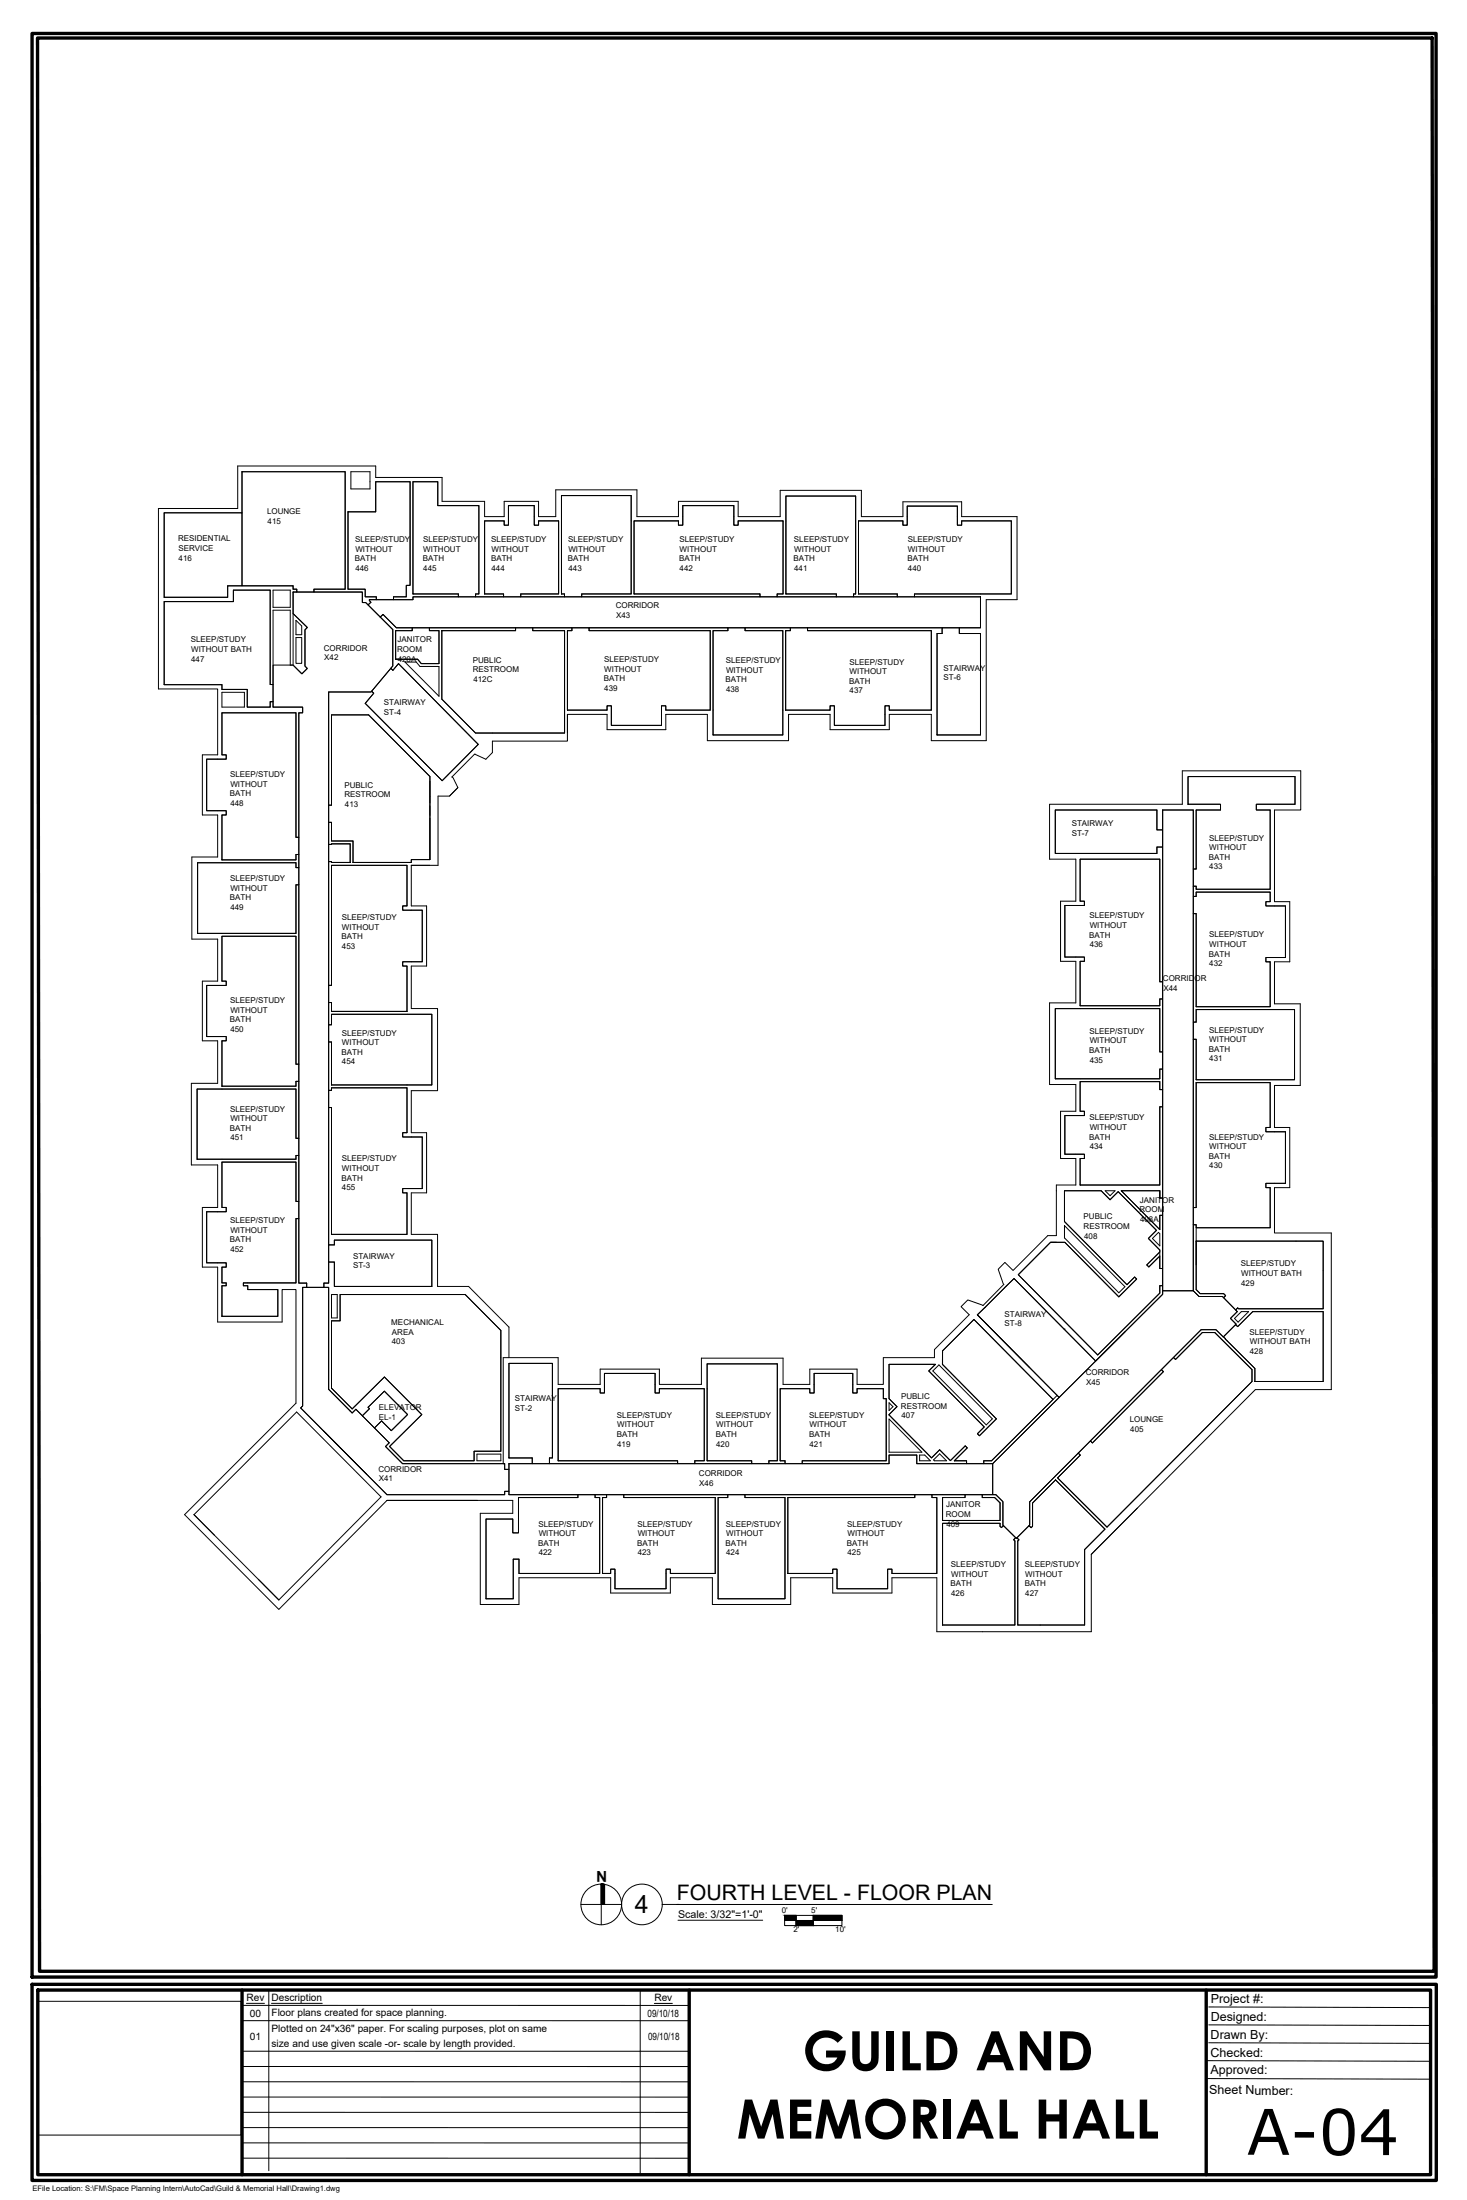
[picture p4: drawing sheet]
<svg xmlns="http://www.w3.org/2000/svg" width="610mm" height="914mm" viewBox="0 0 610 914" stroke-linecap="round" stroke-linejoin="round" font-family="sans-serif">
<!-- layer: 0 -->
<g fill="none" stroke="#000" stroke-width=".42">
<path d="M100.6 196.1h42.8v48.8h-12.9v1.2h20.1v4.3h1.4l.9 1 1.2-1.1M100.6 196.1h42.8v48.8h-12.9v1.2h-7.2v-1.2h-1.5v-1.4h-21.2zM100.6 196.1v17h-32.4v35.2M145.8 196.1h7.9v7.1h-7.9zM68.2 213.1h32.4v30.4h-6v4.8h-26.4zM144.6 212.7v32.2h7.2v3.2h4.6v1.1h-2.9l.6 1.1M144.6 212.7h11.5v-12.5h14.3v43.1h-1.6v4.8h-5.3v1.1h8.1v-1.1h18.9v-1.2h-18.9M156.1 200.2h14.3v43.1h-1.6v4.8h-5.3v1.1h-7.1v-1.1h-4.6v-3.2h-7.2v-32.2h11.5zM171.6 200.2h10.3v10h17.1v36.7h-1.4v1.2h-7.1v-1.2h-18.9zM201.4 216.5h8.1v1.8h1.8v-8.1h10.7v8.1h1.8v-1.8h8.3v30.4h-15.7v1.2h-7.2v-1.2h-7.8zM233.3 206h29v40.9h-20.6v1.2h-7.1v-1.2h-1.3zM263.5 216.5h18.4v1.8h1.8v-8.1h21.2v8.1h1.8v-1.8h18.7v30.4h-2.5v1.2h-7.1v-1.2h-52.3z"/>
<path d="M326.6 206.2h29v40.7h-.9v1.2h-7.2v-1.2h-20.9zM356.7 216.5h18.5v1.8h1.8v-7.9h20.8v7.9h1.8v-1.8h20.6v30.4h-40.2v1.2h-7.1v-1.2h-16.2zM68.2 250h28.8v-4.7h15.3v39.2h1.2v7.2h-1.2v2.2h-9.6v-7.3h-10.5v-2h-24zM113.5 245.3h7.1v7.1h-7.1zM121.8 246.1h1.5v-1.2h-1.5v-1.4h-27.2v4.8h-26.4M121.8 255l5.9 5.8-1 1v15.1l1 .9-2.3 2.3-3.6-3.7h-1.2v-22.8h-7.1v30.9h-1.2v-39.2h-15.3v4.7h-28.8v34.6M121.8 246.1h28.8v4.3h1.4l11.2 11.3v15.1l-9 10.8h-17.6v245.7h-2v1.8h-7.2v-1.8h-3.2v-237h1.6v-2.4h-12.3v-17.5h8.3l3.6 3.7 2.3-2.3-1-.9v-15.1l1-1-5.9-5.8zM121.8 246.1v30.3M123 257.9l2.4 2.3v3.6h-2.4zM153.5 249.2h18.1v-1.1h235.8v12.8h-242.7l-5.5-5.5-1.2 1.1-5.1-5.1 1.2-1.1zM154.1 250.3h.1M171.6 246.9v-46.7h10.3v10h17.1v36.7h-1.4v1.2h11.6v-1.2h-7.8"/>
<path d="M201.4 246.9v-30.4h8.1v1.8h1.8v-8.1h10.7v8.1h1.8v-1.8h8.3v30.4h-15.7v1.2h18.2v-1.2h-1.3M233.3 246.9v-40.9h29v40.9h-20.6v1.2h74.1v-1.2h-52.3M263.5 246.9v-30.4h18.4v1.8h1.8v-8.1h21.2v8.1h1.8v-1.8h18.7v30.4h-2.5v1.2h24.6v-1.2h-20.9M326.6 246.9v-40.7h29v40.7h-.9v1.2h18.2v-1.2h-16.2M356.7 246.9v-30.4h18.5v1.8h1.8v-7.9h20.8v7.9h1.8v-1.8h20.6v30.4h-40.2v1.2h27.4M407.4 248.1v12.8h-8.8v2.4h8.8v42.2h-18M123 265h2.4v10.7h-2.4zM126.9 261.6h.1M162.4 277.8l.9 .8 2.3-2.8 33.1 33.6-15 15.1-31.9-32.2 3.5-4.2-.9-.8zM164.4 274v-11.9h6.9v-1.2h-6.6l-5.5-5.5-1.2 1.1 5.2 5.2v15.1l-.8 1 .9 .8 2.3-2.8 33.1 33.6-15 15.1-31.9-32.2M164.4 262.1h6.9v-1.2h7.1v1.2h4v13.7h-7.3l-1.6-1.8h-9.1zM164.4 274h2.7"/>
<path d="M168.3 275.2h4.7l1.5 1.8h7.9v12.4zM183.6 262.1v28.5l14 14.1h37v-42.6h-13.2v-1.2h16.2v1.2h-1.8v33M183.6 262.1h30.6v-1.2h-35.8v1.2h4v13.7h-7.3l-1.6-1.8h-9.1M183.6 262.1h30.6v-1.2h7.2v1.2h13.2v42.6h-37l-14-14.1zM235.8 262.1h1.8v-1.2h7.2v1.2h50.3v33h-18.4v-1.7h-1.8v8.1h-20.9v-8.1h-1.7v1.7h-16.5zM296.3 262.1h6.2v-1.2h7.1v1.2h15.7v43.4h-29zM326.5 262.1h1.9v-1.2h7.2v1.2h51.4v33h-17.5v-1.7h-1.8v8.1h-21v-8.1h-1.8v1.7h-18.4zM391.5 260.9h7.1v2.4h8.8v42.2h-18v-42.2h2.1zM68.2 284.6h24v2h10.5v7.3h9.6v-2.2h1.2v2.2h12.3v2.4h-1.6v51.7h-1.2v-51.7h-30.8v17.4h1.8v1.8h-8.1v21.5h8.1v1.7h-1.8v18.7M92.2 296.3h30.8v51.7h1.2v7.2h-1.2v2.2h-30.8v-18.7h1.8v-1.7h-8.1v-21.5h8.1v-1.8h-1.8zM92.2 287.8h9.4v6.1h-9.4zM137.8 297.1h15.4l25.4 25.6v34.6h-7.7v1.2h-24.2v-9h-8.9v-7.7h-1.2v-7.1h1.2z"/>
<path d="M151.8 292.3l3.5-4.2-.9-.8-.2 .3h-17.6v47.1h1.2v-37.6h15.4l25.4 25.6v34.6h-7.7v1.2h-24.2M235.8 295.1h16.5v-1.7h1.7v8.1h20.9v-8.1h1.8v1.7h18.4v-33h-50.3v-1.2h57.7v1.2h-6.2v43.4M235.8 296.9v7.8M326.5 295.1h18.4v-1.7h1.8v8.1h21v-8.1h1.8v1.7h17.5v-33h-51.4v-1.2h55.9v2.4h-2.1v42.2M326.5 295.1v-33h1.9v-1.2h-18.8v1.2h15.7v43.4h-29M186.8 330.9l3.5-3.5-2-4.1-.5-.4 9.5-9.5 4.6 2.2 2.7-2.8v-4.8h31.2v-11.1h16.5v6.4h24.4v-6.4h17.2v10.9h33.8v-10.9h17.2v6.4h24.6v-6.4h17.5v10.9h22.8v-58.6h12.8v-34.5h-23v-6.1h-24.4v6.1h-17.3v-10.9h-33.7v10.9h-17.5v-6.3h-24.8v6.3h-17.2v-11.1h-33.8v11.1h-7.1v-6.3h-14.3v6.3h-8.1v-6.3h-17.7v-10h-27.6v-4.7h-57.3v17.6h-33v75.1h24.6v27.3h-6.3v25h6.3v17.5h-10.7v34.1h10.7v17.5h-6.3v24.8h6.3v17.7h-10.9v33.9h10.9v17.7h-6.3v24.8h6.3v22.8h26.8v-13.5h5.8v47.2l-46.3 46.3 39.2 39.4 44.9-45.3M190.3 327.4l-3.5 3.5h-4.8v28.8h-11.1v16.8h6.4v25h-6.4v17.7h10.9v34.1h-10.9v17.5h6.4v25h-6.4v17.3h10.9v21.6h12.9l16.8 16.9v12.7M438.5 336.7h42.2v8.2h2.4v7.2h-2.4v2.6h-42.2zM483.1 336.7h12.8v199.8h-12.8zM483.1 336.7v8.2h-2.4v-8.2h-42.2v18M493.7 334.3v-11.5h44.4v11.5h-16v2.4h5.7v32.9h-30.7v-1.3h-1.2v4.3h1.2v-1.8h30.7v4h-1.8v1.7h8.2v21.5h-8.2v1.8h1.8v18.6h-30.7M493.7 334.3h13.5v2.4h-10.1v24.5h-1.2v-24.5h-12.8"/>
<path d="M493.7 322.8h44.4v11.5h-16v2.4h5.7v32.9h-30.7v-1.3h-1.2v-7.1h1.2v-24.5h10.1v-2.4h-13.5zM82.1 358.6h40.9v2h1.2v7.2h-1.2v20.2h-40.9zM92.2 357.4h30.8v-2.2h1.2v5.4h-1.2v-2h-40.9v29.4M136.6 351h1.2v-.3h7.7v7.8h-7.7v-.4h-1.2zM137.8 359.7h31.3v16.8h-1.8v1.8h8.2v21.4h-8.2v1.8h1.8v18.9h-31.3v-3.7h-1.2v-7.2h1.2zM145.5 358.5h-7.7v-.4h-1.2v51.4h1.2v-49.8h31.3v16.8h-1.8v1.8h8.2v21.4h-8.2v1.8h1.8v18.9M145.5 358.5v-7.8h-7.7v.3h-1.2v-9.2h1.2v7.7h8.9v9M438.5 354.7h42.2v-2.6h2.4v56h-1.2v-51h-33.1v17.5h1.8v1.8h-8.1v21.4h8.1v1.8h-1.8v18.4M448.8 357.1h33.1v51h1.2v7.1h-1.2v2.8h-33.1v-18.4h1.8v-1.8h-8.1v-21.4h8.1v-1.8h-1.8zM497.1 370.8h30.7v4h-1.8v1.7h8.2v21.5h-8.2v1.8h1.8v18.6h-30.7v-38.7h-1.2v-7.1h1.2zM82.1 388h40.9v-20.2h1.2v74.5h-1.2v-53.2h-30.8v18.7h1.8v1.8h-8.1v21.2h8.1v1.8h-1.8v18.9M92.2 389.1h30.8v53.2h1.2v7.2h-1.2v2h-30.8v-18.9h1.8v-1.8h-8.1v-21.2h8.1v-1.8h-1.8z"/>
<path d="M438.5 419.2h43.4v18h1.2v7.2h-1.2v4h-43.4zM448.8 418h33.1v-2.8h1.2v22h-1.2v-18h-43.4v29.2M497.1 419.6h40.8v29.2h-40.8v-16.8h-1.2v-7.2h1.2zM497.1 418.4v-38.7h-1.2v45.1h1.2v-5.2h40.8v29.2h-40.8M137.8 421.6h41.6v29.3h-41.6v-17.8h-1.2v-7.2h1.2zM169.1 420.4h-31.3v-3.7h-1.2v9.2h1.2v-4.3h41.6v29.3h-41.6M81.9 452.6h41.1v20.5h1.2v7.2h-1.2v1.5h-41.1zM92.2 451.5h30.8v-2h1.2v23.6h-1.2v-20.5h-41.1v29.2M136.6 453.2h1.2v-1.1h31.3v18.7h-1.8v1.8h8.2v21.4h-8.2v1.8h1.8v17.3h-31.3v-52.8h-1.2zM137.8 450.9v-17.8h-1.2v20.1h1.2v-1.1h31.3v18.7h-1.8v1.8h8.2v21.4h-8.2v1.8h1.8v17.3h-31.3M438.5 448.4h43.4v-4h1.2v8.5h-1.2v-3.3h-33.1v12.3h1.8v1.8h-8.1v16h8.1v1.8h-1.8v11M448.8 449.6h33.1v3.3h1.2v7.1h-1.2v32.5h-33.1v-11h1.8v-1.8h-8.1v-16h8.1v-1.8h-1.8z"/>
<path d="M497.1 450h30.7v18.6h-1.8v1.8h8.2v21.4h-8.2v1.8h1.8v16.7h-30.7M497.1 450h30.7v18.6h-1.8v1.8h8.2v21.4h-8.2v1.8h1.8v16.7h-30.7v-1.3h-1.2v-7.1h1.2zM497.1 448.8v-16.8h-1.2v69.9h1.2v-51.9M81.9 481.8h41.1v-1.5h1.2v19.1h-1.2v-16.4h-30.8v18.9h1.8v1.8h-8.1v21.2h8.1v1.8h-1.8v6.5h1.8v1.2h-1.8v12.7M92.2 483h30.8v16.4h1.2v7.1h-1.2v26.7h-21.9v1.2h1.8v1.6h12.5v11.1h-23.2v-12.7h1.8v-1.2h-1.8v-6.5h1.8v-1.8h-8.1v-21.2h8.1v-1.8h-1.8zM442.3 494.9h15.3l3.7 3.8 3.4-3.4 15.9 16.1-3.4 3.3 4.7 4.8v.9l-5.4 5.3 .9 .9 4.5-4.5v5.1h1.2v7.2h-1.2v3.1l-25.7 25.7-33.1-33.4 13.5-13.4h5.9l22.4 22.6 7.4-7.4-.8-.8-3.2 3.2-26-26.3zM442.3 494.9v12.8M448.8 492.5h33.1v-32.5h1.2v38h-1.2v-3.1h-16M459.2 494.9h4.1l-2 2.1zM465.9 494.9l16 16.2v-6h1.2v22.1h-1.2v-7.7l-4.7-4.8 3.4-3.3-15.9-16.1-3.4 3.4-3.7-3.8h-15.3v12.8M465.9 494.9h16v3.1h1.2v7.1h-1.2v6zM136.6 517.4h2.3v-2h40.5v19.3h-40.5v-10.1h-2.3z"/>
<path d="M137.8 513.1v-52.8h-1.2v57.1h2.3v-2h40.5v19.3M442.3 507.7l26 26.3 3.2-3.2 .8 .8-7.4 7.4-22.4-22.6h-5.9l-13.5 13.4 33.1 33.4 25.7-25.7v-3.1h1.2v3.6l-27.8 27.7M442.3 509.4l25.2 25.4-2.6 2.5-22.6-22.8zM481.4 512.2l.5 .6v5.1l-3-3.1zM495.9 509h1.2v27l1.6 1.7h9.8l.8 .8-.8 .9-.5-.5h-9.7l-2.4-2.4zM497.1 515.9h52.7v28.1h-35.1l-.4-.4-.8 .9 .6 .7-2.8 2.8 3 3.4 6.2-6.2h29.3v29h-28.3M497.1 515.9v9.8M497.1 515.9h52.7v28.1h-35.1l-.4-.4-.8 .9-5-5.1 .8-.9-.8-.8h-9.8l-1.6-1.7zM125.8 535.1v49.3l-.9 .8 35.9 36h48.9v-1.3h1.8v1.3h28.6v1.2h-24.6v14.7h-2.4v-5.7h-11.1v33.1M125.8 535.1h1.6v-1.8h-3.2v-26.8h-1.2v26.7h-21.9v1.2h1.8v1.6h12.5v11.1h-23.2M125.8 535.1h10.8v42.4l9.7 9.8 1.6-1.6 13.8 14-1.5 1.5 7.1 7.2h42.4v2.3h1.8v9.2h-1.8v1.3h-48.9l-35.9-36 .9-.8zM137.8 538.1h2.3v9.7h-2.3z"/>
<path d="M141.3 538.1h52l14.8 14.9v50.2h-11.1v4h-29.2l-5.9-6 13.4-13.2-15.6-15.7-13.4 13.3-8.5-8.6v-28h3.5zM179.4 534.7h-40.5v-10.1h-2.3v8.7h-2v1.8h2v42.4l9.7 9.8 1.6-1.6 2.7 2.7M481.9 520.4l-5.4 5.3 .9 .9 4.5-4.5M483.1 536.5h12.8l2.4 2.4h9.7l6.1 6.3-2.8 2.8 2.4 2.4-5.4 5.3-3-3h-6.2l-71.2 71.5v9.7l-5.6 5.5-5.5-5.5v-9.7l-3-3h-1.3v-12.8l70.6-70.4zM406.1 546.5l15.3-15.1 33.9 34.3M406.1 546.5l15.3-15.1 33.9 34.3-15.2 15.1zM406.1 546.5l34 34.3-27.6 27.6h-3.7v-1.2h3.2l27.3-27.2M442.2 552.4h.1M467.6 553.4l-12.3 12.3M504.8 553.9l15.5 15.4v4.9l-60.3 60.5-20.5-20.4 9.4-9.5-.8-.8-20.2 20.2v9.7l-.3 .2 .9 .9 .6-.6v-9.7l9.5-9.6M504.8 553.9h-5.2l-11.1 11.1-.9-.8 11.5-11.5h6.2l16.2 16.1v5.4M508.4 555.6l5-5 .9 .8 6.2-6.2h29.3v29h-28.3v-5.4z"/>
<path d="M513 548l2.8-2.8h3.1l-4.4 4.3zM211.5 566.7h18.1v39.3h-1.3v2.4h-7.1v-2.4h-9.7zM231.9 577.2h17.5v1.8h1.8v-8.2h21v8.2h1.8v-1.8h18.7v30h-4v1.2h-7.1v-1.2h-49.7zM293.8 566.9h29.2v40.3h-3.5v1.2h-7.1v-1.2h-18.6zM324.2 577.2h12.3v1.8h1.8v-8.2h16.1v8.2h1.8v-1.8h10.9v4.1h1.2v25.9h-34.9v1.2h-7.2v-1.2h-2zM369.4 567.1h19.3l-2.7 2.7 23 23.3-2.8 2.8 .8 .9 7-7.1-22.4-22.6 .1-5.6 13-13.1 32.9 33.3-25.6 25.5h-3.2v1.2h-7.2v-1.2h-5l5.3-5.4-.8-.8-6.2 6.1-4.4-4.5-3.4 3.3-17.7-17.9 3.3-3.3-3.3-3.4zM387.6 569.8l2.6-2.5 22.2 22.4-2.6 2.5zM391.6 567.1l22.4 22.6-7 7.1-.8-.9 2.8-2.8-23-23.3 2.7-2.7h-19.3v14.2l3.3 3.4-3.3 3.4 17.7 17.8 3.4-3.3 4.4 4.5 6.2-6.1 .8 .8-5.3 5.4M391.6 567.1h.1M391.7 567.1v-5.6l13-13.1 32.9 33.3M482.6 569.3l.8 .8-29.5 29.6-.8-.8zM487.6 564.2l.9 .8 11.1-11.1h5.2l15.5 15.4v4.9l-60.3 60.5-20.5-20.4 9.4-9.5-.8-.8 5-5.1 .8 .8 29.5-29.6-.8-.8z"/>
<path d="M135.4 595.7h.1M150.6 588.4l2.9-2.9-.6-.6 6.8-6.7 9.7 9.7-6.8 6.7-4-4-3 2.9 6.1 6.2-1.5 1.5 .8 .9M152.9 584.9l6.8-6.7 9.7 9.7-6.8 6.7-4-4-3 2.9-5-5.1 2.9-2.9zM369.4 589.8l13.7 13.8h-13.7zM369.4 583l1.7 1.7-1.7 1.6zM161 602l6.3 6.4h42.4v2.3h1.8v-2.3M161 602v.1M198.2 604.4h9.9v2.8h-9.9zM209.1 608.4v-44.1h22.8v11.1h17.5v-6.3h24.6v6.3h17.5v-10.9h33.9v10.9h11.1v-6.3h19.7v6.3h10.9v-11.1h21.2v-3.4l14.4-14.5-3.3-3.3 2.8-2.8 6.3 2.3 8.6-8.8-2.3-6.3 2.8-2.8 3.4 3.4 14.4-14.5h3.6v-21.1h8.1v-11h-6.4v-19.6h6.4v-11.1h-11v-34h11v-17.2h-6.4v-25h6.4v-17.5h-11v-22.8h55.2v-13.9h49.2v16.3h-10.9v38.1h6.4v25h-6.4v17.4h10.7v34h-10.7v17.4h6.4v25h-6.4v18.9h23.6v65.1h-31.5l-68.2 68.4M211.5 608.4h157.9v-3.6h11.6v3.6h31.5v12.8h-201zM211.5 606h9.7v2.4h-9.7M211.5 606v-39.3h18.1v39.3h-1.3v2.4h53.3v-1.2h-49.7"/>
<path d="M231.9 607.2v-30h17.5v1.8h1.8v-8.2h21v8.2h1.8v-1.8h18.7v30h-4v1.2h23.7v-1.2h-18.6M293.8 607.2v-40.3h29.2v40.3h-3.5v1.2h6.7v-1.2h-2M324.2 607.2v-30h12.3v1.8h1.8v-8.2h16.1v8.2h1.8v-1.8h10.9v4.1h1.2v25.9h-34.9v1.2h36v-3.6h11.6v3.6h20.6v-1.2h-5M382.1 604.8h2.2l2.3 2.4h-4.5zM387.9 606.8l2.6-2.5 2.8 2.9h-5zM438.6 615.1l20.6 20.5-8.5 8.5v31.3h-27.8v-34.9l.5-.5-.8-.8-.3 .2-.2-.3-.9 .9 .5 .5v34.9h-30M438.6 615.1l20.6 20.5-8.5 8.5v31.3h-27.8v-34.9l.5-.5-.8-.8 5-5.1 .9 .9 .6-.6v-9.7zM80.6 629.5l35.3 35.5M80.6 629.5l42.7-42.6 35 35.3-42.4 42.8M80.6 629.5l8.6 8.6M198.4 623.6h-37.6h52.3v5.4h-13.5v37.9h16.1v-11.1h38.1v6.3h24.8v-6.3h17.4v11.1h32.6v-11.1h17.4v6.3h24.6v-6.3h18.7v22.4h64.2v-32.2M202 631.4h11.1v5.7h2.4v-14.7h24.6v-1.2h7.2v1.2h1.9v31.6h-33.5v-6h-2.4v16.5h-11.3z"/>
<path d="M250.4 622.4h1.7v-1.2h7.1v1.2h38v31.6h-18.6v-1.8h-1.8v8.1h-21.3v-8.1h-1.7v1.8h-3.4zM298.4 622.4h4v-1.2h7.2v1.2h16.6v42.1h-27.8zM327.4 622.4h52.7v-1.2h7.2v1.2h2v31.6h-18.7v-1.8h-1.7v8.1h-21.1v-8.1h-1.8v1.8h-18.6zM391.7 632h23.9v-7.4l-2.3-2.2h-5.1v-1.2h5.6l3 3v9.7l.2 .2-.9 .8-.5-.5v-1.3h-23.9v42.3M391.7 633.1h23.9v1.3l.5 .5 .9-.8 5.1 5-.9 .9 .5 .5v34.9h-30zM391.7 622.4h9.3v-1.2h7.2v1.2h5.1l2.3 2.2v7.4h-23.9zM391.7 622.4v9.6M401 622.4v-1.2h-13.7v1.2h2v31.6h-18.7v-1.8h-1.7v8.1h-21.1v-8.1h-1.8v1.8h-18.6M472.7 626.8l-19.2 19.2M107.3 656.4l8.6 8.6M250.4 654h3.4v-1.8h1.7v8.1h21.3v-8.1h1.8v1.8h18.6v-31.6h-38v-1.2h43.2v1.2h-4v42.1M250.4 654v-31.6h1.7v-1.2h-4.8v1.2h1.9v31.6h-33.5v-6h-2.4v16.5h-11.3"/>
<path d="M327.4 654v-31.6h52.7v-1.2h-70.5v1.2h16.6v42.1h-27.8M241.4 791.6h16.9M251.2 783.2v8.4h-1.4v-8.5v16.9M275.2 791.6h7.1M15.7 831.8h84.5v55.6h-84.5z"/>
<circle cx="249.8" cy="791.6" r="8.5"/>
<circle cx="266.7" cy="791.6" r="8.5"/>
</g>
<!-- layer: G-ANNO-TTLB -->
<g fill="none" stroke="#000" stroke-width=".42">
<path d="M13.3 27.5v771.3M100.9 827.2h185.5M100.9 833.5h185.5M100.9 839.9h185.5M111.7 827.2v75M266 827.2v76.2M502.3 834.2l92.4 .2M100.9 852.6h185.5M100.9 858.9h185.5M501.2 856.5l93.4 .2M502.3 849l92.3 .3M502.3 841.6l92.3 .3"/>
<path d="M100.9 865.3h185.5M100.9 871.6h185.5M100.9 878h185.5M501.8 863.9l92.8 .3M100.9 884.3h185.5M100.9 890.7h185.5M100.9 897h185.5"/>
</g>
<path d="M13.3 13.9h583.5v807.8h-583.5zM15.6 15.8h579.5l.8 803.5h-579.5zM13.3 824.8h583.5v81.5h-583.5zM15.7 827.1h578.8v76.8h-578.8zM286.4 827.2v76.7M501.2 827.1v76.8" fill="none" stroke="#000" stroke-width="1.4"/>
<!-- layer: LIGHTING -->
<path d="M100.6 827.2v76.7" fill="none" stroke="#000" stroke-width="1.4"/>
<!-- layer: G-ANNO-TEXT -->
<path d="M281.2 791.6h131.1M281.7 798.1h35.2M326 798.2h11.9v-2.1h12v4.2h-12v-2.1h12M326 796.1h4.8v2.1h-4.8zM330.8 796.1h-4.8v4.2h4.8M330.8 798.2h7.1v2.1h-7.1zM337.9 796.1h-7.1v4.2h7.1M337.9 796.1h12v2.1h-12zM102.4 832.7h7.5M112.8 832.7h21.1M271.9 832.7h7.5" fill="none" stroke="#000" stroke-width=".42"/>
<!-- layer: 0 -->
<g fill="#000" stroke="#000" stroke-width=".42">
<path d="M249.8 783.1h.5z"/>
<path d="M249.8 783.1l1 .1zM249.8 783.1l1 .1z"/>
<path d="M249.8 783.2h1.4zM249.8 783.2h1.4z"/>
<path d="M249.8 783.2l1.4 8.4v-8.4zM249.8 783.2l1.4 8.4h-1.4z"/>
</g>
<!-- layer: G-ANNO-TEXT -->
<g fill="#000" stroke="#000" stroke-width=".42">
<path d="M326 796.1l4.8 2.1v-2.1zM326 796.1l4.8 2.1h-4.8z"/>
<path d="M330.8 798.2l7.1 2.1v-2.1zM330.8 798.2l7.1 2.1h-7.1z"/>
<path d="M337.9 796.1l12 2.1v-2.1zM337.9 796.1l12 2.1h-12z"/>
</g>
<text font-size="26.2" x="518.1" y="895.6">A-04</text>
<g font-size="22.6">
<text x="333.5" y="860.5">GUILD AND</text>
<text x="306.1" y="888.9">MEMORIAL HALL</text>
</g>
<text font-size="10.4" x="263.9" y="795.3">4</text>
<text font-size="8.9" x="281.2" y="789.7">FOURTH LEVEL - FLOOR PLAN</text>
<text font-size="6.3" x="252.3" y="777.7" transform="rotate(-180 252.3 777.7)">N</text>
<g font-size="5.2">
<text x="503.1" y="832.5">Project #:</text>
<text x="503.1" y="839.9">Designed:</text>
<text x="503.1" y="847.3">Drawn By:</text>
<text x="503.1" y="854.8">Checked:</text>
<text x="503" y="862.1">Approved:</text>
<text x="502.5" y="870.5">Sheet Number:</text>
</g>
<text font-size="4.4" x="281.7" y="797.2">Scale: 3/32&quot;=1'-0&quot;</text>
<g font-size="4.2">
<text x="102.4" y="831.8">Rev</text>
<text x="112.8" y="831.8">Description</text>
<text x="271.9" y="831.8">Rev</text>
<text x="103.8" y="838.1">00</text>
<text x="112.8" y="837.9">Floor plans created for space planning.</text>
<text x="269.1" y="838.2">09/10/18</text>
<text x="112.8" y="844.7">Plotted on 24&quot;x36&quot; paper. For scaling purposes, plot on same</text>
<text x="103.8" y="848.1">01</text>
<text x="112.8" y="851">size and use given scale -or- scale by length provided.</text>
<text x="269.3" y="847.8">09/10/18</text>
</g>
<g font-size="3.3">
<text x="111" y="213.8">LOUNGE</text>
<text x="111.2" y="217.8">415</text>
<text x="74" y="225">RESIDENTIAL</text>
<text x="147.6" y="225.4">SLEEP/STUDY</text>
<text x="175.8" y="225.4">SLEEP/STUDY</text>
<text x="204.2" y="225.4">SLEEP/STUDY</text>
<text x="236.1" y="225.4">SLEEP/STUDY</text>
<text x="282.3" y="225.4">SLEEP/STUDY</text>
<text x="329.9" y="225.4">SLEEP/STUDY</text>
<text x="377.2" y="225.4">SLEEP/STUDY</text>
<text x="74.1" y="229">SERVICE</text>
<text x="74.2" y="233">416</text>
<text x="147.5" y="233.3">BATH</text>
<text x="147.7" y="229.4">WITHOUT</text>
<text x="175.7" y="233.3">BATH</text>
<text x="175.9" y="229.4">WITHOUT</text>
<text x="204.1" y="233.3">BATH</text>
<text x="204.3" y="229.4">WITHOUT</text>
<text x="236" y="233.3">BATH</text>
<text x="236.2" y="229.4">WITHOUT</text>
<text x="282.2" y="233.3">BATH</text>
<text x="282.4" y="229.4">WITHOUT</text>
<text x="329.8" y="233.3">BATH</text>
<text x="330" y="229.4">WITHOUT</text>
<text x="377.1" y="233.3">BATH</text>
<text x="377.3" y="229.4">WITHOUT</text>
<text x="147.7" y="237.3">446</text>
<text x="175.9" y="237.3">445</text>
<text x="204.3" y="237.3">444</text>
<text x="236.2" y="237.3">443</text>
<text x="282.4" y="237.3">442</text>
<text x="330" y="237.3">441</text>
<text x="377.3" y="237.3">440</text>
<text x="255.9" y="252.9">CORRIDOR</text>
<text x="256" y="256.9">X43</text>
<text x="79.3" y="267">SLEEP/STUDY</text>
<text x="165.2" y="267">JANITOR</text>
<text x="79.4" y="275">447</text>
<text x="79.4" y="271">WITHOUT BATH</text>
<text x="134.6" y="270.4">CORRIDOR</text>
<text x="134.7" y="274.4">X42</text>
<text x="165.1" y="271">ROOM</text>
<text x="165.3" y="275">420A</text>
<text x="196.5" y="275.5">PUBLIC</text>
<text x="251" y="275.2">SLEEP/STUDY</text>
<text x="301.6" y="275.5">SLEEP/STUDY</text>
<text x="196.5" y="279.5">RESTROOM</text>
<text x="251.1" y="279.2">WITHOUT</text>
<text x="301.7" y="279.5">WITHOUT</text>
<text x="353" y="276.3">SLEEP/STUDY</text>
<text x="353.1" y="280.3">WITHOUT</text>
<text x="392.1" y="278.8">STAIRWAY</text>
<text x="196.7" y="283.5">412C</text>
<text x="250.9" y="283.1">BATH</text>
<text x="251.1" y="287.1">439</text>
<text x="301.5" y="283.5">BATH</text>
<text x="301.7" y="287.5">438</text>
<text x="352.9" y="284.3">BATH</text>
<text x="392.1" y="282.8">ST-6</text>
<text x="159.6" y="293.1">STAIRWAY</text>
<text x="353.1" y="288.2">437</text>
<text x="159.6" y="297.1">ST-4</text>
<text x="95.6" y="323">SLEEP/STUDY</text>
<text x="95.7" y="327">WITHOUT</text>
<text x="143.1" y="327.4">PUBLIC</text>
<text x="95.5" y="330.9">BATH</text>
<text x="95.7" y="334.9">448</text>
<text x="143.1" y="331.4">RESTROOM</text>
<text x="143.3" y="335.4">413</text>
<text x="445.4" y="343.4">STAIRWAY</text>
<text x="445.4" y="347.4">ST-7</text>
<text x="502.4" y="349.4">SLEEP/STUDY</text>
<text x="502.5" y="353.4">WITHOUT</text>
<text x="502.3" y="357.4">BATH</text>
<text x="502.5" y="361.3">433</text>
<text x="95.6" y="366.3">SLEEP/STUDY</text>
<text x="95.7" y="370.3">WITHOUT</text>
<text x="95.5" y="374.3">BATH</text>
<text x="95.7" y="378.2">449</text>
<text x="142" y="382.3">SLEEP/STUDY</text>
<text x="452.7" y="381.7">SLEEP/STUDY</text>
<text x="142.1" y="386.3">WITHOUT</text>
<text x="452.6" y="389.7">BATH</text>
<text x="452.8" y="385.8">WITHOUT</text>
<text x="502.4" y="389.6">SLEEP/STUDY</text>
<text x="141.9" y="390.3">BATH</text>
<text x="142.1" y="394.3">453</text>
<text x="452.8" y="393.7">436</text>
<text x="502.5" y="393.6">WITHOUT</text>
<text x="502.3" y="397.6">BATH</text>
<text x="502.5" y="401.5">432</text>
<text x="483.3" y="407.7">CORRIDOR</text>
<text x="483.4" y="411.7">X44</text>
<text x="95.6" y="416.9">SLEEP/STUDY</text>
<text x="95.5" y="424.9">BATH</text>
<text x="95.7" y="420.9">WITHOUT</text>
<text x="95.7" y="428.9">450</text>
<text x="142" y="430.4">SLEEP/STUDY</text>
<text x="452.7" y="429.7">SLEEP/STUDY</text>
<text x="502.4" y="429.2">SLEEP/STUDY</text>
<text x="142.1" y="434.4">WITHOUT</text>
<text x="452.6" y="437.7">BATH</text>
<text x="452.8" y="433.7">WITHOUT</text>
<text x="502.3" y="437.2">BATH</text>
<text x="502.5" y="433.2">WITHOUT</text>
<text x="141.9" y="438.4">BATH</text>
<text x="142.1" y="442.4">454</text>
<text x="452.8" y="441.7">435</text>
<text x="502.5" y="441.2">431</text>
<text x="95.6" y="462.1">SLEEP/STUDY</text>
<text x="95.7" y="466.1">WITHOUT</text>
<text x="452.7" y="465.7">SLEEP/STUDY</text>
<text x="95.5" y="470">BATH</text>
<text x="452.6" y="473.7">BATH</text>
<text x="452.8" y="469.7">WITHOUT</text>
<text x="502.4" y="473.6">SLEEP/STUDY</text>
<text x="95.7" y="474">451</text>
<text x="452.8" y="477.7">434</text>
<text x="502.5" y="477.7">WITHOUT</text>
<text x="142" y="482.7">SLEEP/STUDY</text>
<text x="502.3" y="481.6">BATH</text>
<text x="502.5" y="485.6">430</text>
<text x="141.9" y="490.7">BATH</text>
<text x="142.1" y="486.7">WITHOUT</text>
<text x="142.1" y="494.7">455</text>
<text x="473.5" y="503.8">ROOM</text>
<text x="473.7" y="499.8">JANITOR</text>
<text x="95.6" y="508.3">SLEEP/STUDY</text>
<text x="450.3" y="506.9">PUBLIC</text>
<text x="473.7" y="507.8">408A</text>
<text x="95.7" y="512.4">WITHOUT</text>
<text x="450.3" y="510.9">RESTROOM</text>
<text x="450.5" y="514.8">408</text>
<text x="95.5" y="516.3">BATH</text>
<text x="95.7" y="520.3">452</text>
<text x="146.7" y="523.2">STAIRWAY</text>
<text x="146.7" y="527.2">ST-3</text>
<text x="515.6" y="526.4">SLEEP/STUDY</text>
<text x="515.7" y="530.4">WITHOUT BATH</text>
<text x="515.7" y="534.4">429</text>
<text x="162.6" y="550.8">MECHANICAL</text>
<text x="417.4" y="547.3">STAIRWAY</text>
<text x="417.4" y="551.3">ST-8</text>
<text x="162.9" y="554.7">AREA</text>
<text x="519.2" y="554.7">SLEEP/STUDY</text>
<text x="162.8" y="558.7">403</text>
<text x="519.3" y="558.7">WITHOUT BATH</text>
<text x="519.3" y="562.7">428</text>
<text x="451.2" y="571.7">CORRIDOR</text>
<text x="451.3" y="575.7">X45</text>
<text x="374.4" y="581.5">PUBLIC</text>
<text x="157.5" y="586.2">ELEVATOR</text>
<text x="214" y="582.3">STAIRWAY</text>
<text x="214" y="586.3">ST-2</text>
<text x="374.4" y="585.5">RESTROOM</text>
<text x="157.5" y="590.2">EL-1</text>
<text x="256.4" y="589.3">SLEEP/STUDY</text>
<text x="256.5" y="593.3">WITHOUT</text>
<text x="297.5" y="589.3">SLEEP/STUDY</text>
<text x="297.6" y="593.3">WITHOUT</text>
<text x="336.3" y="589.3">SLEEP/STUDY</text>
<text x="336.4" y="593.3">WITHOUT</text>
<text x="374.6" y="589.5">407</text>
<text x="469.5" y="591">LOUNGE</text>
<text x="256.3" y="597.3">BATH</text>
<text x="297.4" y="597.3">BATH</text>
<text x="336.2" y="597.3">BATH</text>
<text x="469.7" y="595">405</text>
<text x="256.5" y="601.2">419</text>
<text x="297.6" y="601.2">420</text>
<text x="336.4" y="601.2">421</text>
<text x="157.3" y="611.8">CORRIDOR</text>
<text x="157.4" y="615.7">X41</text>
<text x="290.4" y="613.6">CORRIDOR</text>
<text x="290.6" y="617.6">X46</text>
<text x="393.2" y="626.5">JANITOR</text>
<text x="223.7" y="634.5">SLEEP/STUDY</text>
<text x="264.9" y="634.5">SLEEP/STUDY</text>
<text x="301.6" y="634.5">SLEEP/STUDY</text>
<text x="352" y="634.5">SLEEP/STUDY</text>
<text x="393" y="630.5">ROOM</text>
<text x="393.3" y="634.5">409</text>
<text x="223.8" y="638.5">WITHOUT</text>
<text x="265" y="638.5">WITHOUT</text>
<text x="301.8" y="638.5">WITHOUT</text>
<text x="352.2" y="638.5">WITHOUT</text>
<text x="223.6" y="642.5">BATH</text>
<text x="223.8" y="646.5">422</text>
<text x="264.8" y="642.5">BATH</text>
<text x="265" y="646.5">423</text>
<text x="301.5" y="642.5">BATH</text>
<text x="301.7" y="646.5">424</text>
<text x="351.9" y="642.5">BATH</text>
<text x="352.1" y="646.5">425</text>
<text x="395.1" y="651.3">SLEEP/STUDY</text>
<text x="425.9" y="651.3">SLEEP/STUDY</text>
<text x="395" y="659.3">BATH</text>
<text x="395.2" y="655.3">WITHOUT</text>
<text x="425.8" y="659.3">BATH</text>
<text x="426" y="655.3">WITHOUT</text>
<text x="395.2" y="663.3">426</text>
<text x="426" y="663.3">427</text>
<text x="324.8" y="795.1">0'</text>
<text x="337.1" y="795">5'</text>
<text x="329.7" y="803.1">2'</text>
<text x="347.1" y="803">10'</text>
</g>
<text font-size="3.2" x="13.5" y="910.8">EFile Location: S:\FM\Space Planning Intern\AutoCad\Guild &amp; Memorial Hall\Drawing1.dwg</text>
</svg>
